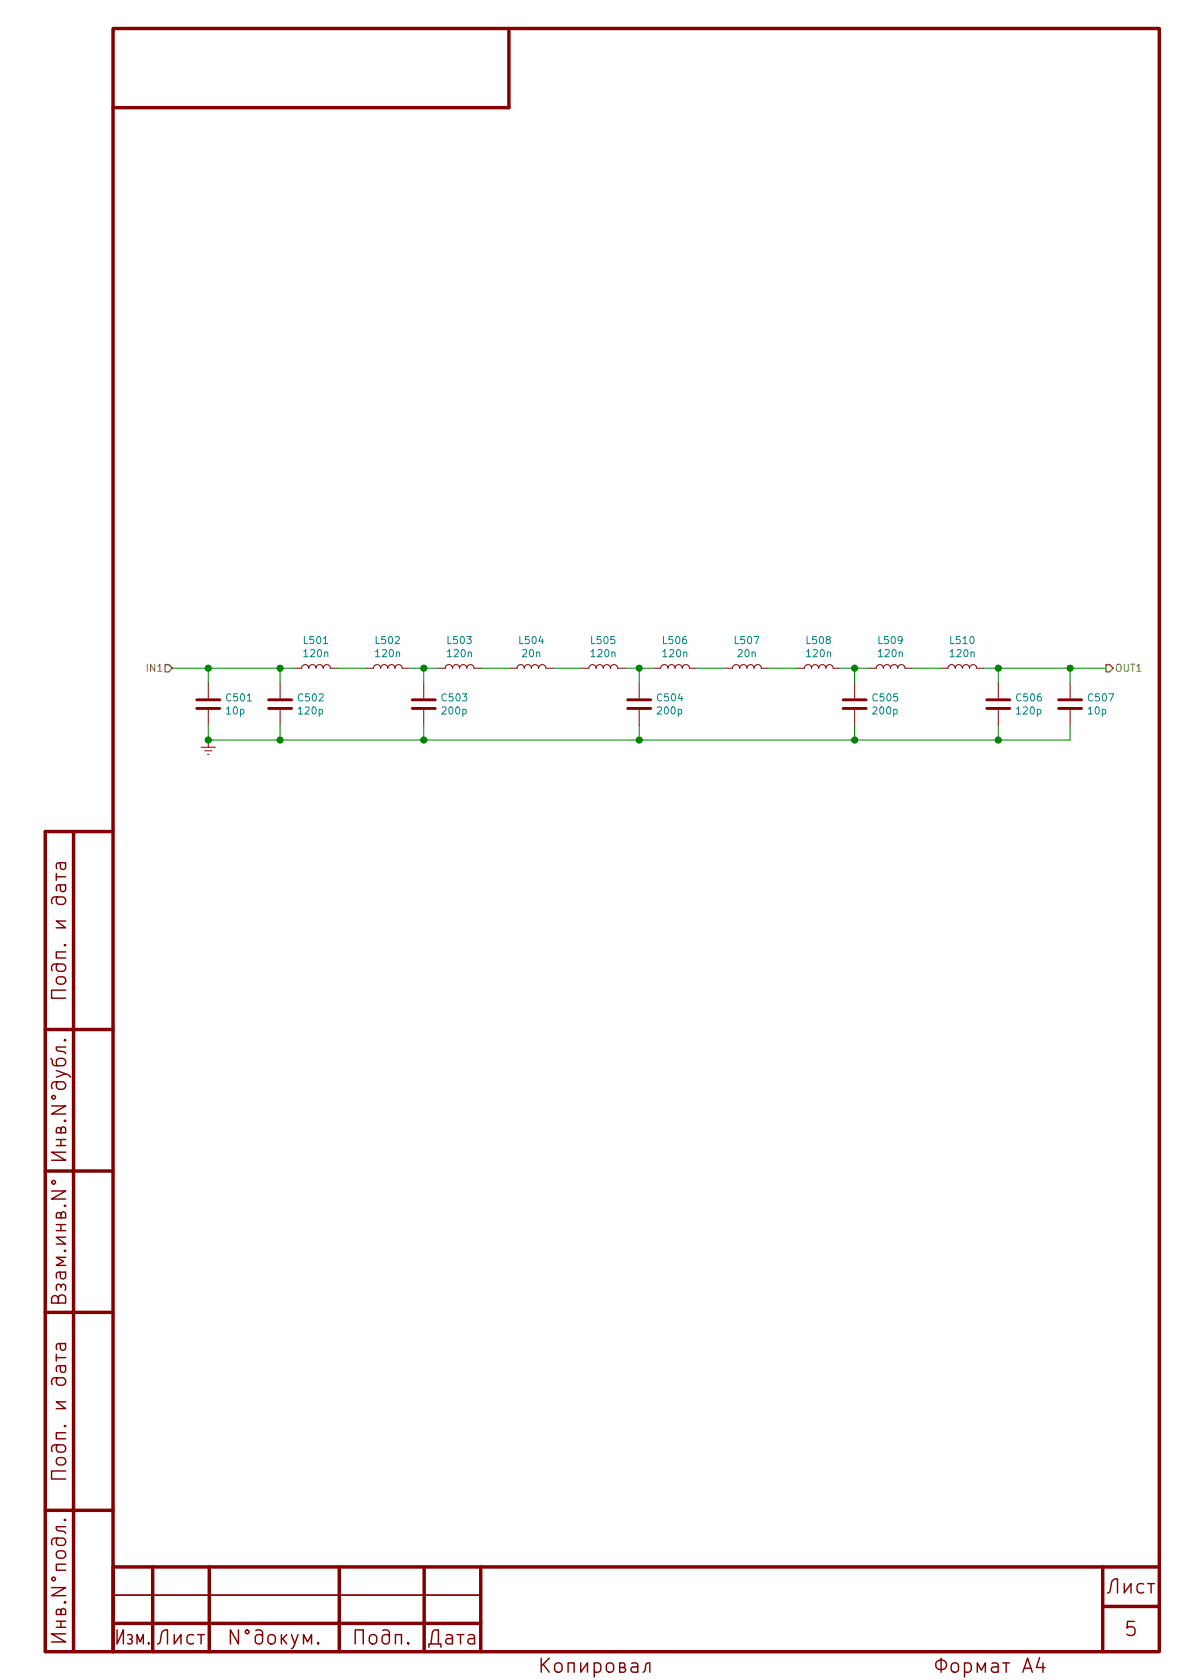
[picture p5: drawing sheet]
<svg xmlns="http://www.w3.org/2000/svg" width="210mm" height="297mm" viewBox="0 0 210 297" stroke-linecap="round" stroke-linejoin="round" font-family="sans-serif">
<g fill="none" stroke="#840000" stroke-width=".61">
<path d="M20 5h185v287h-185zM90 5v14h-70M13 147v145M20 147h-12v145h12M8 182h12M8 207h12M8 232h12M8 267h12M27 277v15M37 277v15M60 277v15M75 277v15"/>
<path d="M85 277v15M195 277v15M205 277h-185v15M20 287h65M195 284h10"/>
</g>
<path d="M20 282h65" fill="none" stroke="#840000" stroke-width=".3"/>
<g fill="none" stroke="#840000" stroke-width=".25">
<path d="M10 154.4v1.2M10 155h1.6M10.2 158.6a.82 .82 0 0 0-.1 1.1l.3 .2h.7a.68 .68 0 0 0 .5-.7 .68 .68 0 0 0-.5-.6h-1.5l-.3 .1-.2 .4 .1 .7M10.5 156.4l.2 .9a.48 .48 0 0 0 .4 .4 .48 .48 0 0 0 .5-.4l-.1-.9M10.5 152.5l.2 .9a.48 .48 0 0 0 .4 .3 .48 .48 0 0 0 .5-.3l-.1-.9M11.6 156.4h-1.3l-.2 .2-.1 .2 .1 .7M11.6 152.5h-1.3l-.2 .2-.1 .2 .1 .7M10.2 172.8l.9-.1a.67 .67 0 0 1 .5 .7 .67 .67 0 0 1-.5 .6h-.7a.69 .69 0 0 1-.2-1.2zM10.2 170.4a.82 .82 0 0 0-.1 1.1l.3 .2h.7a.67 .67 0 0 0 .5-.6 .67 .67 0 0 0-.5-.7h-1.5l-.3 .2a.79 .79 0 0 0-.1 1M11.4 167.1l.1-.1 .1 .1-.1 .1-.1-.1h.2M11.6 175.1h-2.5v1.4h2.5M11.6 168.3h-1.6v1.1h1.6"/>
<path d="M11.6 162.9h-1.6l1.6 1.1h-1.6M9 187.1l.2 .4v.5l.3 .3 1.6 .1a.67 .67 0 0 0 .5-.6 .67 .67 0 0 0-.5-.7h-.7l-.2 .2a.78 .78 0 0 0 0 1.1M10 189.3l2.2 .8 .2 .4M10.8 199.7l.1-.3 .2-.2 .4 .2 .1 .2v.7h-1.6l.1-.8 .2-.1 .4 .1 .1 .8M11.4 183.9l.1-.1 .1 .1-.1 .2-.1-.2h.2M11.6 185.1h-1.6l.1 .6 1.2 .2 .3 .4M11.6 189.9l-1.6 .6M9.1 210.6h2.5l-2.5 1.4h2.5M9.2 208.8l.3-.1 .2 .1 .1 .3-.1 .2-.2 .1-.3-.1-.1-.2zM10 202.6h1.6M10 201.5h1.6M10.8 214.7l.1-.3 .2-.1 .4 .1 .1 .2v.7h-1.6l.1-.8 .2-.1 .4 .1 .1 .8"/>
<path d="M10.8 201.5v1.1M11.4 213.2l.1-.1 .1 .1-.1 .1-.1-.1h.2M11.6 203.7h-2.5l2.5 1.4h-2.5M10 239.5v1.2M10.1 228.1l-.1-.7 .1-.2 .2-.1 .4 .1 .1 .2 .3-.3 .4 .1 .1 .2-.1 .7M10.3 229.6l.1-.4a.69 .69 0 0 1 1.2 .2v1h-2.5v-.8a.61 .61 0 0 1 .6-.5 .61 .61 0 0 1 .6 .5v.8M10.5 224.9l.2 .3v.6a.48 .48 0 0 0 .4 .3 .48 .48 0 0 0 .5-.3v-.6l-.1-.3M10.5 237.6l.2 .8a.48 .48 0 0 0 .4 .4 .48 .48 0 0 0 .5-.4l-.1-.8M10.8 227.4v.2M11.6 224.9h-1.3l-.2 .2-.1 .2 .1 .7M11.6 222.3h-1.6l1.3 .7-1.3 .7h1.6M11.6 237.6h-1.3l-.2 .1-.1 .2 .1 .7"/>
<path d="M10 240h1.6M10.1 257.9l.3-.2h.7a.67 .67 0 0 1 .5 .7 .67 .67 0 0 1-.5 .6h-.7a.67 .67 0 0 1-.3-1.1zM10.2 255.5a.82 .82 0 0 0-.1 1l.3 .3h.7a.67 .67 0 0 0 .5-.7 .67 .67 0 0 0-.5-.6h-1.5l-.3 .1a.79 .79 0 0 0-.1 1.1M10.2 243.6a.82 .82 0 0 0-.1 1.1l.3 .2h.7a.68 .68 0 0 0 .5-.6 .68 .68 0 0 0-.5-.7h-1.5l-.3 .1-.2 .4 .1 .7M10.5 241.5l.2 .8a.48 .48 0 0 0 .4 .4 .48 .48 0 0 0 .5-.4l-.1-.8M11.4 252.1l.1-.1 .1 .1-.1 .2-.1-.2h.2M11.6 253.3h-1.6v1.1h1.6M11.6 247.9h-1.6l1.6 1.2h-1.6M11.6 241.5h-1.3l-.2 .1-.1 .2 .1 .7M10.2 274.3l.9-.1a.67 .67 0 0 1 .5 .7 .67 .67 0 0 1-.5 .6h-.7a.69 .69 0 0 1-.2-1.2zM10.2 271.9a.82 .82 0 0 0-.1 1.1l.3 .2h.7a.67 .67 0 0 0 .5-.6 .67 .67 0 0 0-.5-.7h-1.5l-.3 .2a.79 .79 0 0 0-.1 1M11.4 268.7l.1-.1 .1 .1-.1 .2-.1-.2h.2"/>
<path d="M11.6 269.9h-1.6l.1 .6 1.2 .2 .3 .4M11.6 260.1h-2.5v1.4h2.5M198.8 280v1.6l1.2-1.6v1.6M202.9 280h1.2M203.6 280v1.6M10 287.7h1.6M10 286.7h1.6M10.8 284.9l.1-.4 .2-.1 .4 .1 .1 .2v.8h-1.6l.1-.9 .2-.1 .4 .1 .1 .9M10.8 286.7v1M11.4 283.3l.1-.1 .1 .1-.1 .1-.1-.1h.2M11.6 288.9h-2.5l2.5 1.4h-2.5M20.7 288.2v2.5l1.1-2.5v2.5"/>
<path d="M22.6 289.1l.1-.1 .6 .1 .1 .4-.3 .3a.45 .45 0 0 1 .3 .4 .45 .45 0 0 1-.3 .5l-.5-.2M24.2 290.7v-1.7l.6 1.3 .5-1.3v1.7M26.3 290.4v.3l-.1-.2 .1-.1v.3M27.8 290.7l.4-.2 .1-.2 .2-1.4a.86 .86 0 0 1 1.1-.7v2.5M30.8 289v1.7l1.2-1.7v1.7M34.2 289.1a.82 .82 0 0 0-1 .1l-.1 .3 .1 .9 .3 .3 .7-.2M35 289h1.1M35.6 289v1.7M42.2 288.2v2.5l-1.5-2.5v2.5M43.5 288.3l.2-.1 .2 .1 .2 .2-.2 .3-.2 .1-.2-.1-.1-.3zM45.2 288.3a.79 .79 0 0 1 1.1 .1l.1 .3v1.5a.67 .67 0 0 1-.6 .5 .67 .67 0 0 1-.7-.5l.1-1a.82 .82 0 0 1 1.1-.1l.1 .1M51.5 289l.6 1.7"/>
<path d="M52.7 289l-.8 2.2-.4 .3M53.7 290.7v-1.7l.7 1.3 .7-1.3v1.7M56.3 290.4l.1 .1-.1 .2-.1-.2 .1-.1v.3M62.8 290.7v-2.5h1.4v2.5M65.6 289.1a.7 .7 0 0 1 1 .4v.7a.68 .68 0 0 1-.6 .5 .68 .68 0 0 1-.7-.5v-.7zM67.7 288.3l.7-.1 .4 .2 .1 1.8a.67 .67 0 0 1-.7 .5 .67 .67 0 0 1-.6-.5v-.7l.1-.3a.78 .78 0 0 1 1.2 0M69.9 290.7v-1.7h1.1v1.7M72.2 290.4l.1 .1-.1 .2-.1-.2 .1-.1v.3M75.8 291.2v-.5h2.2v.5M76.2 290.7l.3-2 .1-.3 .3-.2h.6v2.5M78.9 289.1l.3-.1 .7 .1 .1 .3v1.3M80 289.6l-.8 .1a.48 .48 0 0 0-.4 .5 .48 .48 0 0 0 .4 .5l.8-.2"/>
<path d="M80.8 289h1.2M81.4 289v1.7M82.9 289.1l.2-.1 .7 .1 .1 .3v1.3M83.9 289.6l-.8 .1a.48 .48 0 0 0-.4 .5 .48 .48 0 0 0 .4 .5l.8-.2M95.7 293.2v2.5M96.1 294.2l1 1.5M97.1 293.2l-1.4 1.4M98.2 294.2a.69 .69 0 0 1 1.2 .3v.7a.68 .68 0 0 1-.7 .5 .68 .68 0 0 1-.6-.5v-.7zM100.5 295.7v-1.7h1v1.7M102.7 294v1.7l1.2-1.7v1.7M105.1 294.1a.82 .82 0 0 1 1 .1l.1 .3-.1 .9-.3 .3-.7-.2M105.1 294v2.5"/>
<path d="M107.3 294.2a.69 .69 0 0 1 1.2 .3v.7a.67 .67 0 0 1-.6 .5 .67 .67 0 0 1-.7-.5zM109.6 294.8l.8-.1 .1-.2-.1-.4-.8-.1v1.7h.7l.2-.2 .1-.3-.1-.2-.3-.2M111.7 294.1l.2-.1 .7 .1 .2 .3v1.3M112.8 294.6l-.3 .1h-.6a.48 .48 0 0 0-.3 .5 .48 .48 0 0 0 .3 .5h.6l.3-.2M113.7 295.7l.3-.2 .2-1.1 .1-.3 .3-.1h.3v1.7M170.6 294.1a.79 .79 0 0 1 1.2 .4v.7l-.2 .2a.79 .79 0 0 1-1 .1M172.8 295.7v-1.7l.7 1.3 .7-1.3v1.7M175.4 294.1l.3-.1 .7 .1 .1 .3v1.3M176.5 294.6l-.8 .1a.48 .48 0 0 0-.4 .5 .48 .48 0 0 0 .4 .5l.8-.2M177.3 294h1.2M177.9 294v1.7M180.9 295.7l.8-2.5 .8 2.5"/>
<path d="M181.1 295h1.2M183.8 293.1l-.5 1.7h1.5M184.4 294v1.7M195.8 281.6l.4-.1 .1-.2 .2-1.4a.86 .86 0 0 1 1.1-.7v2.4M202.2 280.1a.82 .82 0 0 0-1 .1l-.1 .3 .1 .9 .3 .2 .7-.1"/>
</g>
<g fill="none" stroke="#840000" stroke-width=".51">
<path d="M34.8 125.3h4.1M34.8 123.7h4.1M47.5 125.3h4.1M47.5 123.7h4.1M72.9 125.3h4.1M72.9 123.7h4.1M111 125.3h4.1M111 123.7h4.1M149.1 125.3h4.1M149.1 123.7h4.1M174.5 125.3h4.1M174.5 123.7h4.1"/>
<path d="M187.2 125.3h4.1M187.2 123.7h4.1"/>
</g>
<g fill="none" stroke="#840000" stroke-width=".18">
<path d="M52.1 118.1h1.2a.63 .63 0 0 1 .7-.6 .63 .63 0 0 1 .6 .6 .63 .63 0 0 1 .6-.6 .63 .63 0 0 1 .7 .6 .63 .63 0 0 1 .6-.6 .63 .63 0 0 1 .6 .6 .63 .63 0 0 1 .7-.6 .63 .63 0 0 1 .6 .6h1.3M64.8 118.1h1.2a.63 .63 0 0 1 .7-.6 .63 .63 0 0 1 .6 .6 .63 .63 0 0 1 .6-.6 .63 .63 0 0 1 .7 .6 .63 .63 0 0 1 .6-.6 .63 .63 0 0 1 .6 .6 .63 .63 0 0 1 .7-.6 .63 .63 0 0 1 .6 .6h1.3M77.5 118.1h1.2a.63 .63 0 0 1 .7-.6 .63 .63 0 0 1 .6 .6 .63 .63 0 0 1 .6-.6 .63 .63 0 0 1 .7 .6 .63 .63 0 0 1 .6-.6 .63 .63 0 0 1 .6 .6 .63 .63 0 0 1 .7-.6 .63 .63 0 0 1 .6 .6h1.3M90.2 118.1h1.2a.63 .63 0 0 1 .7-.6 .63 .63 0 0 1 .6 .6 .63 .63 0 0 1 .6-.6 .63 .63 0 0 1 .7 .6 .63 .63 0 0 1 .6-.6 .63 .63 0 0 1 .6 .6 .63 .63 0 0 1 .7-.6 .63 .63 0 0 1 .6 .6h1.3M102.9 118.1h1.2a.63 .63 0 0 1 .7-.6 .63 .63 0 0 1 .6 .6 .63 .63 0 0 1 .6-.6 .63 .63 0 0 1 .7 .6 .63 .63 0 0 1 .6-.6 .63 .63 0 0 1 .6 .6 .63 .63 0 0 1 .7-.6 .63 .63 0 0 1 .6 .6h1.3M115.6 118.1h1.2a.63 .63 0 0 1 .7-.6 .63 .63 0 0 1 .6 .6 .63 .63 0 0 1 .6-.6 .63 .63 0 0 1 .7 .6 .63 .63 0 0 1 .6-.6 .63 .63 0 0 1 .6 .6 .63 .63 0 0 1 .7-.6 .63 .63 0 0 1 .6 .6h1.3M128.3 118.1h1.2a.63 .63 0 0 1 .7-.6 .63 .63 0 0 1 .6 .6 .63 .63 0 0 1 .6-.6 .63 .63 0 0 1 .7 .6 .63 .63 0 0 1 .6-.6 .63 .63 0 0 1 .6 .6 .63 .63 0 0 1 .7-.6 .63 .63 0 0 1 .6 .6h1.3M141 118.1h1.2a.63 .63 0 0 1 .7-.6 .63 .63 0 0 1 .6 .6 .63 .63 0 0 1 .6-.6 .63 .63 0 0 1 .7 .6 .63 .63 0 0 1 .6-.6 .63 .63 0 0 1 .6 .6 .63 .63 0 0 1 .7-.6 .63 .63 0 0 1 .6 .6h1.3M153.7 118.1h1.2a.63 .63 0 0 1 .7-.6 .63 .63 0 0 1 .6 .6 .63 .63 0 0 1 .6-.6 .63 .63 0 0 1 .7 .6 .63 .63 0 0 1 .6-.6 .63 .63 0 0 1 .6 .6 .63 .63 0 0 1 .7-.6 .63 .63 0 0 1 .6 .6h1.3M166.4 118.1h1.2a.63 .63 0 0 1 .7-.6 .63 .63 0 0 1 .6 .6 .63 .63 0 0 1 .6-.6 .63 .63 0 0 1 .7 .6 .63 .63 0 0 1 .6-.6 .63 .63 0 0 1 .6 .6 .63 .63 0 0 1 .7-.6 .63 .63 0 0 1 .6 .6h1.3M35.6 132.1h2.5M36.2 132.8h1.3"/>
<path d="M36.7 133.4h.3M36.8 120.7v2.8M36.8 125.5v2.8M36.8 130.8v1.3M49.5 120.7v2.8M49.5 125.5v2.8M74.9 120.7v2.8M74.9 125.5v2.8M113 120.7v2.8M113 125.5v2.8M151.1 120.7v2.8M151.1 125.5v2.8"/>
<path d="M176.5 120.7v2.8M176.5 125.5v2.8M189.2 120.7v2.8M189.2 125.5v2.8"/>
</g>
<g fill="none" stroke="#008400" stroke-width=".18">
<path d="M30.5 118.1h21.6M36.8 118.1v2.6M49.5 118.1v2.6M59.7 118.1h5.1M72.4 118.1h5.1M74.9 118.1v2.6M85.1 118.1h5.1M97.8 118.1h5.1M110.5 118.1h5.1M113 118.1v2.6M123.2 118.1h5.1M135.9 118.1h5.1"/>
<path d="M148.6 118.1h5.1M151.1 118.1v2.6M161.3 118.1h5.1M174 118.1h21.6M176.5 118.1v2.6M189.2 118.1v2.6M36.8 128.3v2.5h152.4v-2.5M49.5 128.3v2.5M74.9 128.3v2.5M113 128.3v2.5M151.1 128.3v2.5M176.5 128.3v2.5"/>
</g>
<path d="M29.2 117.5h.6l.7 .6-.7 .7h-.6zM195.6 117.5h.6l.6 .6-.6 .7h-.6z" fill="none" stroke="#848400" stroke-width=".25"/>
<g fill="#008400" stroke="#008400" stroke-width=".25">
<circle cx="49.5" cy="130.8" r=".51"/>
<circle cx="74.9" cy="130.8" r=".51"/>
<circle cx="151.1" cy="130.8" r=".51"/>
<circle cx="36.8" cy="130.8" r=".51"/>
<circle cx="36.8" cy="118.1" r=".51"/>
<circle cx="189.2" cy="118.1" r=".51"/>
<circle cx="49.5" cy="118.1" r=".51"/>
<circle cx="176.5" cy="130.8" r=".51"/>
<circle cx="74.9" cy="118.1" r=".51"/>
<circle cx="176.5" cy="118.1" r=".51"/>
<circle cx="113" cy="118.1" r=".51"/>
<circle cx="113" cy="130.8" r=".51"/>
<circle cx="151.1" cy="118.1" r=".51"/>
</g>
<g font-size="3.5" fill="#840000">
<text x="11.7" y="197.4" transform="rotate(-90 11.7 197.4)">.N°.</text>
<text x="11.7" y="222.4" transform="rotate(-90 11.7 222.4)">..N°</text>
<text x="11.7" y="282.4" transform="rotate(-90 11.7 282.4)">.N°.</text>
<text x="23.1" y="290.8">.</text>
<text x="46.1" y="290.8">N°.</text>
<text x="199" y="289.3">5</text>
<text x="166" y="295.8">A4</text>
</g>
<g font-size="1.8" fill="#008484">
<text x="53.8" y="113.9">L501</text>
<text x="66.5" y="113.9">L502</text>
<text x="79.2" y="113.9">L503</text>
<text x="91.9" y="113.9">L504</text>
<text x="104.6" y="113.9">L505</text>
<text x="117.3" y="113.9">L506</text>
<text x="130" y="113.9">L507</text>
<text x="142.7" y="113.9">L508</text>
<text x="155.4" y="113.9">L509</text>
<text x="168.1" y="113.9">L510</text>
<text x="53.9" y="116.2">120n</text>
<text x="66.6" y="116.2">120n</text>
<text x="79.3" y="116.2">120n</text>
<text x="92.5" y="116.2">20n</text>
<text x="104.7" y="116.2">120n</text>
<text x="117.4" y="116.2">120n</text>
<text x="130.6" y="116.2">20n</text>
<text x="142.8" y="116.2">120n</text>
<text x="155.5" y="116.2">120n</text>
<text x="168.2" y="116.2">120n</text>
<text x="40.2" y="124">C501</text>
<text x="52.9" y="124">C502</text>
<text x="78.3" y="124">C503</text>
<text x="116.4" y="124">C504</text>
<text x="154.5" y="124">C505</text>
<text x="179.9" y="124">C506</text>
<text x="192.6" y="124">C507</text>
<text x="40.1" y="126.3">10p</text>
<text x="52.9" y="126.3">120p</text>
<text x="78.3" y="126.3">200p</text>
<text x="116.4" y="126.3">200p</text>
<text x="154.5" y="126.3">200p</text>
<text x="179.9" y="126.3">120p</text>
<text x="192.5" y="126.3">10p</text>
</g>
<g font-size="1.8" fill="#848400">
<text x="26.2" y="118.8">IN1</text>
<text x="197.1" y="118.8">OUT1</text>
</g>
</svg>
